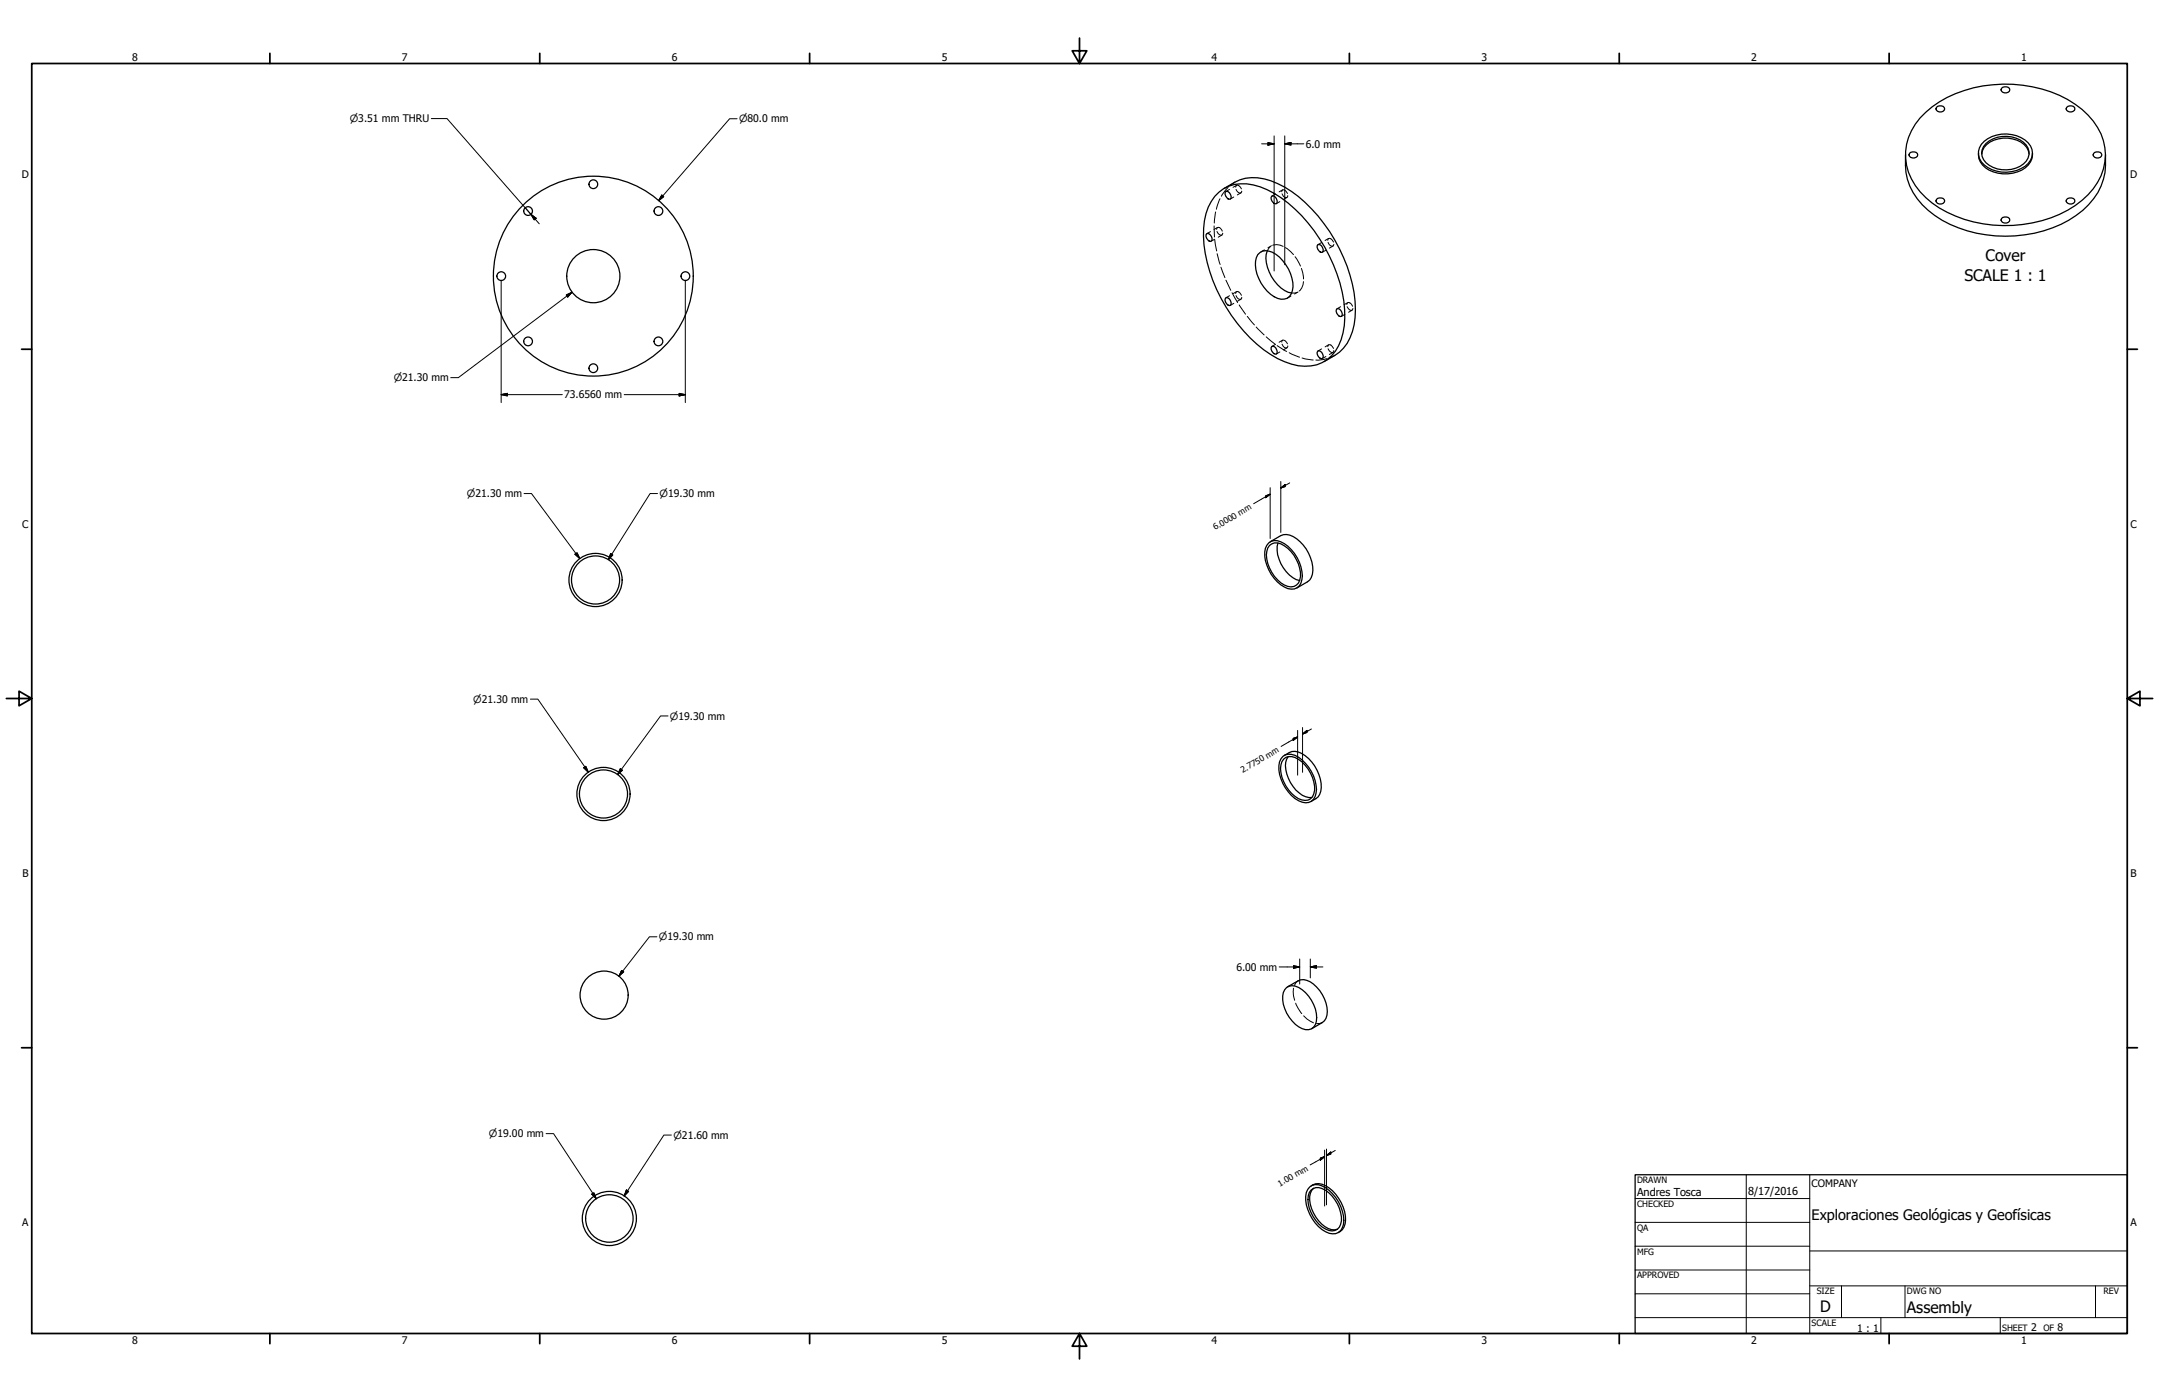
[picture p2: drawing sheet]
<svg xmlns="http://www.w3.org/2000/svg" width="864mm" height="559mm" viewBox="0 0 864 559" stroke-linecap="round" stroke-linejoin="round" font-family="sans-serif">
<!-- layer: Tweak Trail (ANSI) -->
<g fill="none" stroke="#000" stroke-width=".51">
<path d="M801.1 34.9a1.65 1.65 0 0 1 1.9-.2 1.65 1.65 0 0 1 .8 1.7 1.96 1.96 0 0 1-3.4-.5zM768 47.2a45.6 45.6 0 0 1 33.2-13.5 46.6 46.6 0 0 1 34 12.3 21.7 21.7 0 0 1 0 31.9 46.9 46.9 0 0 1-34 12.3 47.3 47.3 0 0 1-30.9-11.1 21.9 21.9 0 0 1-2.3-31.9zM775 42.5a1.6 1.6 0 0 1 1.9-.2 1.6 1.6 0 0 1 .8 1.8 1.9 1.9 0 0 1-3.3-.5zM793.7 56.5a13.6 13.6 0 0 1 17.6 .6 6.3 6.3 0 0 1-2.9 10.3 13.4 13.4 0 0 1-15.9-2.6 5.9 5.9 0 0 1 1.2-8.3zM794.4 57.4a11.8 11.8 0 0 1 16.1 .6 5.5 5.5 0 0 1-2.5 8.5 11.7 11.7 0 0 1-14.6-2.6 5.1 5.1 0 0 1 1-6.5zM826.6 43a1.93 1.93 0 0 1 3.3 .6 1.84 1.84 0 0 1-1.7 1.2 1.84 1.84 0 0 1-1.7-1.2zM485.9 78.5a15.6 15.6 0 0 1 18.2-3.8 49.6 49.6 0 0 1 23.7 20.8 55.6 55.6 0 0 1 9.9 34.7 18.1 18.1 0 0 1-8.8 14.8 18.2 18.2 0 0 1-15-.3 54.8 54.8 0 0 1-25.5-25.3 53.2 53.2 0 0 1-6.6-31.1 20 20 0 0 1 4.1-9.8zM489.6 75.4a18.8 18.8 0 0 1 13.4-4.3 36.5 36.5 0 0 1 21.7 12.5 64.7 64.7 0 0 1 17.3 37 25.5 25.5 0 0 1-4.6 18.7l-1.7 1.6-6 3.8M490.3 76.6a1.96 1.96 0 0 1 1.9 3 2.01 2.01 0 0 1-1.9-3zM508.7 78.5a1.92 1.92 0 0 1 1.9 .8 1.92 1.92 0 0 1 0 2.1 2.01 2.01 0 0 1-1.9-2.9zM762.2 62a25 25 0 0 0 11.7 24.2 52.3 52.3 0 0 0 56.6 0 25.3 25.3 0 0 0 11.7-24.2M763.8 61.4a1.93 1.93 0 0 1 3.3 .6 1.84 1.84 0 0 1-1.8 1.2 1.84 1.84 0 0 1-1.7-1.2z"/>
<path d="M775 79.4a1.6 1.6 0 0 1 1.9-.3 1.6 1.6 0 0 1 .8 1.8 1.9 1.9 0 0 1-3.3-.5zM791.4 61.3a7.3 7.3 0 0 0 6 7.5 13.6 13.6 0 0 0 13.9-2.8 6.1 6.1 0 0 0 1.7-4.7M792.7 61.6a7.6 7.6 0 0 1 6.6-6 10.3 10.3 0 0 1 12 4.7l.4 1.3M826.6 79.8a1.93 1.93 0 0 1 3.3 .6 1.84 1.84 0 0 1-1.7 1.2 1.84 1.84 0 0 1-1.7-1.2zM837.4 61.4a1.93 1.93 0 0 1 3.3 .6 1.84 1.84 0 0 1-1.7 1.2 1.84 1.84 0 0 1-1.8-1.2zM482.7 93.5a1.93 1.93 0 0 1 1.9 2.9 1.93 1.93 0 0 1-1.9-2.9zM527.1 97.9a1.92 1.92 0 0 1 1.9 .9 1.92 1.92 0 0 1 0 2 2.01 2.01 0 0 1-1.9-2.9zM801.1 87a1.65 1.65 0 0 1 1.9-.2 1.65 1.65 0 0 1 .8 1.7 1.96 1.96 0 0 1-3.4-.5zM490.3 119.2a1.92 1.92 0 0 1 1.9 .8 1.92 1.92 0 0 1 0 2.1 2.01 2.01 0 0 1-1.9-2.9zM503.1 101.9a5 5 0 0 1 7.2-.2 15.8 15.8 0 0 1 6.7 14.6 4.1 4.1 0 0 1-5.9 3.1 15.3 15.3 0 0 1-8.6-16.3zM506.9 100.3a13 13 0 0 0 2.8 12 11.6 11.6 0 0 0 6.9 4.9M508.7 138.6a1.92 1.92 0 0 1 1.9 .9 1.92 1.92 0 0 1 0 2 2.01 2.01 0 0 1-1.9-2.9z"/>
<path d="M534.7 123.6a1.96 1.96 0 0 1 1.9 2.9 2.01 2.01 0 0 1-1.9-2.9zM527.1 140.5a1.9 1.9 0 0 1 1.9 .8 1.9 1.9 0 0 1 0 2 1.93 1.93 0 0 1-1.9-2.8zM507.5 217.2a4.8 4.8 0 0 1 6.3 .3 16 16 0 0 1 7 14.3 4.3 4.3 0 0 1-7 3 15.7 15.7 0 0 1-7.6-15.5zM507.8 218.2a4.3 4.3 0 0 1 5.9 .1 15.1 15.1 0 0 1 6.5 12.4 4 4 0 0 1-2.2 3.7 4 4 0 0 1-4.3-.4 14.5 14.5 0 0 1-7-13.5l.4-1.3zM508.1 216.7l4.2-2.5a6.9 6.9 0 0 1 7.7 2.5 15.6 15.6 0 0 1 5 13l-1.1 2.3-5.2 3.2M511.2 217.2a13.5 13.5 0 0 0 8.7 15M513.1 302.6a5.9 5.9 0 0 1 7.7 1.4 15.7 15.7 0 0 1 5.6 13.3 4.3 4.3 0 0 1-7 3 15.7 15.7 0 0 1-7.6-15.6zM513.5 303.7a4.4 4.4 0 0 1 5.9 0 15.1 15.1 0 0 1 6.4 12.4 4 4 0 0 1-2.1 3.8 4 4 0 0 1-4.3-.4 14.6 14.6 0 0 1-7-13.6zM513.7 302.2a6 6 0 0 1 8.3 .1 15.9 15.9 0 0 1 6.3 14.2 5.4 5.4 0 0 1-3.9 4.1M515.3 302.6a8.5 8.5 0 0 0 .1 8.7 12.1 12.1 0 0 0 8.2 7.7h1.2M251.3 398a9.6 9.6 0 0 0-14.1-8.5 9.6 9.6 0 0 0-1 16.5 9.6 9.6 0 0 0 15-6.7l.1-1.2M514.7 395a4.9 4.9 0 0 1 6.2 .9 14.4 14.4 0 0 1 5.6 12.7 3.8 3.8 0 0 1-5.6 2.9 14 14 0 0 1-7.6-14.5z"/>
<path d="M515 394.7l4.3-2.4a6.6 6.6 0 0 1 7.4 2.6 12.9 12.9 0 0 1 3.7 12.4l-1.4 1.7-4.3 2.5M523.9 474.8a4.9 4.9 0 0 1 6.3 .3 16.3 16.3 0 0 1 7.2 14.6 4.4 4.4 0 0 1-7.2 3 16 16 0 0 1-7.7-15.8zM524.4 476.1a4.3 4.3 0 0 1 5.8 0 14.7 14.7 0 0 1 6.4 12.2 3.9 3.9 0 0 1-2.1 3.7 3.9 3.9 0 0 1-4.3-.4 14.2 14.2 0 0 1-6.9-13.3zM524.4 474.3a5.8 5.8 0 0 1 7.2 .9 16.2 16.2 0 0 1 6.4 14.4 4.4 4.4 0 0 1-2.7 3.4M525.5 475.3a7.2 7.2 0 0 0-.9 8.2 13.4 13.4 0 0 0 8 8.4l2.4-.2"/>
<circle cx="237.3" cy="73.7" r="1.75"/>
<circle cx="211.2" cy="84.4" r="1.75"/>
<circle cx="263.4" cy="84.4" r="1.75"/>
<circle cx="200.5" cy="110.5" r="1.75"/>
<circle cx="237.3" cy="110.5" r="40"/>
<circle cx="237.3" cy="110.5" r="10.6"/>
<circle cx="274.2" cy="110.5" r="1.75"/>
<circle cx="211.2" cy="136.6" r="1.75"/>
<circle cx="263.4" cy="136.6" r="1.75"/>
<circle cx="237.3" cy="147.3" r="1.75"/>
<circle cx="238.2" cy="232" r="10.6"/>
<circle cx="238.2" cy="232" r="9.6"/>
<circle cx="241.4" cy="317.6" r="10.6"/>
<circle cx="241.4" cy="317.6" r="9.6"/>
<circle cx="243.7" cy="487.4" r="10.8"/>
<circle cx="243.7" cy="487.4" r="9.5"/>
</g>
<!-- layer: Visible (ANSI) -->
<g fill="none" stroke="#000" stroke-width=".4">
<path d="M488 79.5l-1.5 4.2M491.2 75l-2.6 3.5M491.8 75.8l-1.5 .8M493.5 78.8l-1.4 .8M493.9 72.9l-1.8 1.3M494.3 74.9l.2-.7a1.56 1.56 0 0 1 2.1 1.4M494.4 75.8l.1 .2a1.46 1.46 0 0 0 1.9 1.1l.3-.6M494.6 74.2l-1.4 .7M496.4 77.2l-1.5 .8M510.2 77.6l-1.4 .8M512.7 76.7l.3-.7a1.68 1.68 0 0 1 2 1.4M512.8 77.5a1.72 1.72 0 0 0 2.1 1.4l.2-.7"/>
<path d="M513 75.9l-1.4 .9M514.8 79l-1.5 .8M484.2 92.6l-1.5 .9M485.6 90.4l.2 4.4M485.9 95.9l.8 4.5M485.9 95.7l-1.4 .8M486.3 84.8l-.6 4.4M486.7 91.8l.2-.7a1.49 1.49 0 0 1 2 1.4M486.8 92.6l.1 .2a1.58 1.58 0 0 0 1.9 1.2l.3-.7M487 91l-1.4 .8M488.8 94l-1.5 .9M505.8 99.9l-1.5 .9"/>
<path d="M508.2 98.6l-1.3 1.7M508.6 98.3l-1.4 .8M509.1 98.1a5.2 5.2 0 0 1 4.2 .5M511.9 80.6l-1.4 .9M514.2 99.1l3.2 2.8M528.6 97l-1.4 .9M531.1 96.1l.3-.7a1.68 1.68 0 0 1 2 1.4M531.2 97a1.72 1.72 0 0 0 2.1 1.4l.2-.7M531.4 95.4l-1.4 .8M533.2 98.4l-1.5 .9M486.9 101.5l1.2 4.3M488.4 106.9l1.6 4.2"/>
<path d="M490.3 112.1l2 4M491.8 118.3l-1.5 .8M492.8 117.1l2.2 3.9M494.3 117.4l.2-.7a1.68 1.68 0 0 1 2.1 1.4M494.4 118.2a1.72 1.72 0 0 0 2 1.4l.3-.7M494.6 116.6l-1.4 .9M496.4 119.7l-1.5 .8M516.4 118.4l-1.4 .9M518 102.7l2.2 3.7M518.8 117l-2.2 .2M519.2 116.8l-1.4 .8M520.6 107.4l.8 4.2"/>
<path d="M521.4 112.6a4.9 4.9 0 0 1-1.7 3.8M530.4 100.1l-1.4 .8M493.5 121.3l-1.4 .9M495.7 122l2.5 3.7M498.9 126.6l2.9 3.4M502.5 130.8l3.2 3.2M506.5 134.7l3.5 2.9M510.2 137.7l-1.4 .9M510.9 138.2l3.8 2.4M512.7 136.8l.3-.7a1.68 1.68 0 0 1 2 1.4M512.8 137.7a1.72 1.72 0 0 0 2.1 1.4l.2-.7M513 136.1l-1.4 .8"/>
<path d="M514.8 139.1l-1.5 .9M528.6 139.6l-1.4 .8M531.1 138.7l.3-.7a1.56 1.56 0 0 1 2 1.4M531.2 139.5l.2 .3a1.58 1.58 0 0 0 1.9 1.1l.2-.7M531.4 137.9l-1.4 .8M536.3 122.7l-1.5 .8M538 125.7l-1.4 .9M538.7 121.8l.3-.6a1.56 1.56 0 0 1 2 1.3M538.9 122.7l.1 .2a1.46 1.46 0 0 0 1.9 1.1l.2-.6M539.1 121.1l-1.4 .8M540.8 124.1l-1.4 .8M511.9 140.8l-1.4 .8"/>
<path d="M515.7 141.1l4.1 1.8M520.8 143.2l4.5 .8M530.4 142.6l-1.4 .8M530.8 143.4l-4.4 .6M533.2 141l-1.5 .8M533.9 142.2l-2 .9M517.4 395.3v3l.4 1.8M519.3 392.3l-.9 .7-.6 1.1M518.3 401.3l2.4 4.1M521.5 406.3l1.3 1.3 2.6 1.5M529 409l-1.1 .4h-1.3"/>
</g>
<!-- layer: Border (ANSI) -->
<g fill="none" stroke="#000" stroke-width=".7">
<path d="M431.8 15.2v10.2l-2.9-5.1h5.8l-2.9 5.1M12.7 25.4h838.2v508h-838.2zM107.9 21.3v4.1M215.9 21.3v4.1M323.8 21.3v4.1M539.8 21.3v4.1M647.7 21.3v4.1M755.6 21.3v4.1M8.6 139.7h4.1M850.9 139.7h4.1M2.5 279.4h10.2l-5.1-2.9v5.8l5.1-2.9M850.9 279.4l5.1 2.9v-5.8l-5.1 2.9h10.2"/>
<path d="M8.6 419.1h4.1M850.9 419.1h4.1M107.9 533.4v4.1M215.9 533.4v4.1M323.8 533.4v4.1M431.8 533.4l2.9 5.1h-5.8l2.9-5.1v10.2M539.8 533.4v4.1M647.7 533.4v4.1M755.6 533.4v4.1"/>
</g>
<!-- layer: Title (ANSI) -->
<g fill="none" stroke="#000" stroke-width=".4">
<path d="M654 479.4h69.9M698.5 469.9v63.5M723.9 469.9v63.5M654 488.9h69.9M654 498.5h69.9M654 508h69.9M654 517.5h69.9M723.9 514.3h127M723.9 500.4h127M736.6 514.3v12.7M762 514.3v12.7M838.2 514.3v12.7"/>
<path d="M654 527h196.9M752.3 527v6.4M800.1 527v6.4"/>
</g>
<path d="M654 469.9h196.9v63.5h-196.9z" fill="none" stroke="#000" stroke-width=".51"/>
<!-- layer: Symbol (ANSI) -->
<path d="M172.5 47.4h6.3l33.6 38.4M210.1 83.1l2.3 2.7M212.4 85.8l2 1.5-.7 .6zM212.4 85.8l3.3 3.7" fill="none" stroke="#000" stroke-width=".4"/>
<path d="M212.4 85.8l2 1.5zM212.4 85.8l2 1.5-.7 .6z" fill="#000" stroke="#000" stroke-width=".4"/>
<!-- layer: Dimension (ANSI) -->
<g fill="none" stroke="#000" stroke-width=".4">
<path d="M294.8 47.5h-3l-28.3 32.8M504.6 57.5h5.1M507.2 57l2.5 .5-2.5 .5zM509.7 54.4v54M513.9 57.5l2.5-.5v1zM513.9 57.5h7.6M513.9 54.4v51.5M264.7 78l.8 .7-2 1.6zM200.5 112.1v48.9M226.5 118l2.3-1.1-1.7 1.9zM228.8 116.9l-45.5 34.2h-3M274.1 112.1v48.9"/>
<path d="M200.5 157.9l2.4-.5v1zM200.5 157.9h24.4M249.7 157.9h24.4M271.7 157.4l2.4 .5-2.4 .5zM209.6 197.4h3l19.3 26M263 197.4h-3l-16.6 26.4M506.3 198.3l1.8-.6-1.8 1.4zM508.1 197.7l-6.6 3.8M508.1 195.1v20.3M512.3 195.2l1.8-1.4v.8zM512.3 192.6v20.4M515.9 193.2l-3.6 2"/>
<path d="M230 221.7l.8-.6 1.1 2.3zM244.3 221.4l.8 .6-1.7 1.8zM212.2 279.7h2.9l20.2 29.2M267.2 286.4h-3l-17.1 23.4M517.3 295.3l1.7-.5-1.7 1.4zM519 294.8l-6.6 3.8M519 292.2v17.9M521 293.6l1.8-1.4v.8zM521 291v17.9M524.6 291.6l-3.6 2M233.5 307.1l.8-.6 1 2.4zM248.2 307.5l.8 .6-1.9 1.7z"/>
<path d="M262.8 374.7h-3l-12.2 15.8M248.7 388.2l.8 .5-1.9 1.8zM511.7 386.8h8.2M517.4 386.3l2.5 .5-2.5 .5zM519.9 383.6v10M524.1 386.8l2.5-.5v1zM524.1 386.8h5M524.1 383.6v7.6M218.4 453.5h3l17.1 26M268.5 454h-2.9l-15.9 24.4M530.6 459.6v22.4M236.7 477.6l.9-.5 .9 2.4z"/>
<path d="M250.6 476l.9 .6-1.8 1.8zM528.1 463.2l1.7-.5-1.7 1.4zM529.8 462.7l-5.7 3.3M529.8 460.1v22.3M530.6 462.2l1.7-1.4v.8zM534.1 460.2l-3.5 2"/>
</g>
<g fill="#000" stroke="#000" stroke-width=".4">
<path d="M507.2 58l2.5-.5zM507.2 57l2.5 .5-2.5 .5zM513.9 57.5l2.5-.5zM513.9 57.5l2.5-.5v1zM264.7 78l-1.2 2.3zM264.7 78l.8 .7-2 1.6zM228.8 116.9l-1.7 1.9zM226.5 118l2.3-1.1-1.7 1.9zM200.5 157.9l2.4-.5zM200.5 157.9l2.4-.5v1zM271.7 158.4l2.4-.5zM271.7 157.4l2.4 .5-2.4 .5z"/>
<path d="M506.3 199.1l1.8-1.4zM506.3 198.3l1.8-.6-1.8 1.4zM512.3 195.2l1.8-1.4zM512.3 195.2l1.8-1.4v.8zM230 221.7l1.9 1.7zM230 221.7l.8-.6 1.1 2.3zM244.3 221.4l-.9 2.4zM244.3 221.4l.8 .6-1.7 1.8zM517.3 296.2l1.7-1.4zM517.3 295.3l1.7-.5-1.7 1.4zM521 293.6l1.8-1.4zM521 293.6l1.8-1.4v.8z"/>
<path d="M233.5 307.1l1.8 1.8zM233.5 307.1l.8-.6 1 2.4zM248.2 307.5l-1.1 2.3zM248.2 307.5l.8 .6-1.9 1.7zM248.7 388.2l-1.1 2.3zM248.7 388.2l.8 .5-1.9 1.8zM517.4 387.3l2.5-.5zM517.4 386.3l2.5 .5-2.5 .5zM524.1 386.8l2.5-.5zM524.1 386.8l2.5-.5v1zM236.7 477.6l1.8 1.9zM236.7 477.6l.9-.5 .9 2.4z"/>
<path d="M250.6 476l-.9 2.4zM250.6 476l.9 .6-1.8 1.8zM528.1 464.1l1.7-1.4zM528.1 463.2l1.7-.5-1.7 1.4zM530.6 462.2l1.7-1.4zM530.6 462.2l1.7-1.4v.8z"/>
</g>
<g font-size="6.3">
<text x="794.2" y="104.6">Cover</text>
<text x="785.7" y="112.2">SCALE 1 : 1</text>
<text x="728.1" y="524.9">D</text>
<text x="762.8" y="525">Assembly</text>
</g>
<text font-size="5.8" x="724.7" y="488.1">Exploraciones Geológicas y Geofísicas</text>
<g font-size="4.4">
<text x="654.8" y="478.6">Andres Tosca</text>
<text x="699.3" y="478">8/17/2016</text>
</g>
<g font-size="4.2">
<text x="52.8" y="24.4">8</text>
<text x="160.8" y="24.4">7</text>
<text x="268.7" y="24.4">6</text>
<text x="376.7" y="24.4">5</text>
<text x="484.6" y="24.4">4</text>
<text x="592.6" y="24.4">3</text>
<text x="700.5" y="24.4">2</text>
<text x="808.5" y="24.4">1</text>
<text x="522.3" y="59.1">6.0 mm</text>
<text x="8.8" y="71.4">D</text>
<text x="852" y="71.4">D</text>
<text x="225.7" y="159.4">73.6560 mm</text>
<text x="8.9" y="211.1">C</text>
<text x="852.2" y="211.1">C</text>
<text x="9" y="350.8">B</text>
<text x="852.2" y="350.8">B</text>
<text x="494.5" y="388.3">6.00 mm</text>
<text x="8.9" y="490.5">A</text>
<text x="852.2" y="490.5">A</text>
<text x="742.9" y="532.6">1 : 1</text>
<text x="812.4" y="532.6">2</text>
<text x="823" y="532.6">8</text>
<text x="52.8" y="537.5">8</text>
<text x="160.8" y="537.5">7</text>
<text x="268.7" y="537.5">6</text>
<text x="376.7" y="537.5">5</text>
<text x="484.6" y="537.5">4</text>
<text x="592.6" y="537.5">3</text>
<text x="700.5" y="537.5">2</text>
<text x="808.5" y="537.5">1</text>
</g>
<text font-size="4.1" x="724.7" y="474.7">COMPANY</text>
<g font-size="4">
<text x="139.9" y="49">⌀3.51 mm THRU</text>
<text x="295.7" y="49">⌀80.0 mm</text>
<text x="157.5" y="152.5">⌀21.30 mm</text>
<text x="186.8" y="198.9">⌀21.30 mm</text>
<text x="263.8" y="198.9">⌀19.30 mm</text>
<text x="189.3" y="281.1">⌀21.30 mm</text>
<text x="268" y="287.8">⌀19.30 mm</text>
<text x="263.6" y="376.2">⌀19.30 mm</text>
<text x="195.6" y="454.9">⌀19.00 mm</text>
<text x="269.4" y="455.5">⌀21.60 mm</text>
</g>
<g font-size="3.5">
<text x="654.8" y="473.2">DRAWN</text>
<text x="654.8" y="482.8">CHECKED</text>
<text x="654.8" y="492.3">QA</text>
<text x="654.8" y="501.8">MFG</text>
<text x="654.8" y="511.4">APPROVED</text>
<text x="726.7" y="517.7">SIZE</text>
<text x="762.8" y="517.7">DWG NO</text>
<text x="841.4" y="517.7">REV</text>
<text x="724.7" y="530.4">SCALE</text>
<text x="800.9" y="532.6">SHEET</text>
<text x="817.4" y="532.6">OF</text>
</g>
<g font-size="3.4">
<text x="486.1" y="212.1" transform="rotate(-30 486.1 212.1)">6.0000 mm</text>
<text x="497.1" y="309.1" transform="rotate(-30 497.1 309.1)">2.7750 mm</text>
<text x="511.9" y="474.7" transform="rotate(-30 511.9 474.7)">1.00 mm</text>
</g>
</svg>
